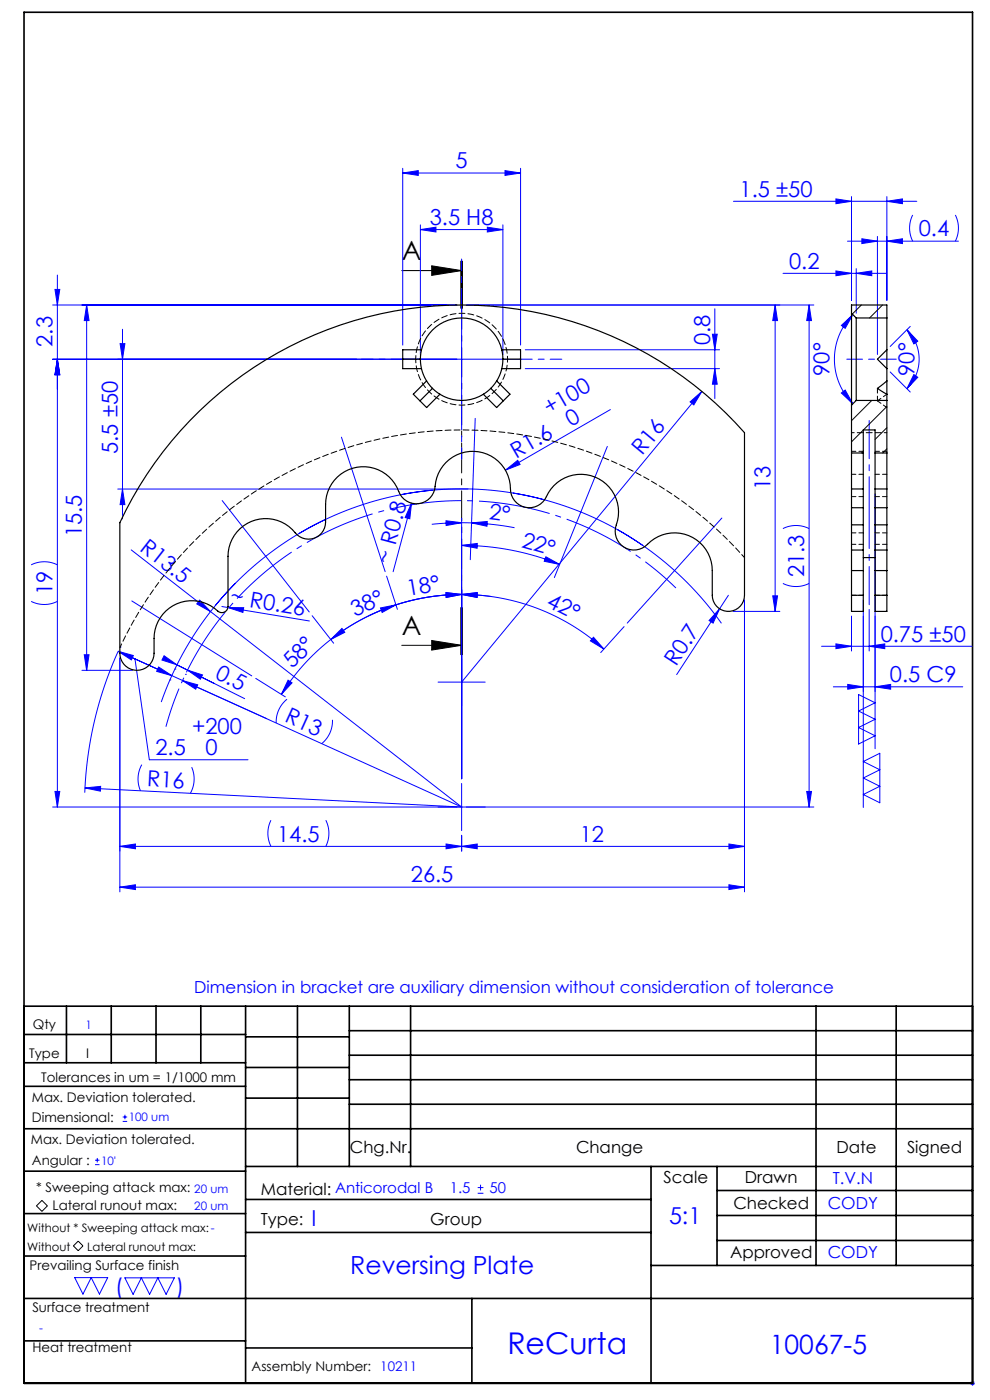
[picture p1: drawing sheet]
<svg xmlns="http://www.w3.org/2000/svg" width="210mm" height="297mm" viewBox="0 0 210 297" stroke-linecap="round" stroke-linejoin="round" font-family="sans-serif">
<g fill="none" stroke="#00f" stroke-width=".21">
<path d="M85.4 36.7l3.3-.5v1zM85.4 35.7v37.5M85.4 36.7h25M107.1 36.2l3.3 .5-3.3 .5zM110.4 35.7v37.5M12.2 58.4v112.8M89.2 48.7l3.3-.5v1zM89.2 47.7v27.5M89.2 48.7h17.5M103.4 48.2l3.3 .5-3.3 .5zM106.7 47.7v27.5M155.6 42.7h38.9"/>
<path d="M166.1 58h21.9M177.3 42.2l3.3 .5-3.3 .5zM177.3 57.5l3.3 .5-3.3 .5zM179.8 51.2h23.5M180.6 41.7v22M181.6 58l3.3-.5v1zM181.6 57v9.5M182.8 50.7l3.3 .5-3.3 .5zM186.1 50.2v25M188.1 42.7l3.3-.5v1zM188.1 51.2l3.3-.5v1zM188.1 41.7v22"/>
<path d="M193.6 45.6a6.2 6.2 0 0 0 0 5.6M202.6 45.6a6.2 6.2 0 0 1 0 5.6M11.2 76.2h99.2M11.2 64.7h85.7M11.7 61.4h1l-.5 3.3zM12.2 76.2l.5 3.3h-1zM18.4 64.7l.5 3.3h-1zM18.4 64.7v77.5M25.5 72.9h1l-.5 3.3zM26 69.9v40.2M97.9 63.7v25M111.4 74.2h41.2"/>
<path d="M111.4 78.2h41.2M151.1 70.9h1l-.5 3.3zM151.6 78.2l.5 3.3h-1zM151.6 65.5v19.1M164.4 64.7l.5 3.3h-1zM164.4 64.7v65M171.6 64.7v106.5M171.6 64.7l.5 3.3h-1zM172.6 64.7h-73.7M178.5 69l2.4-2.3-1.6 3zM180.9 66.7a13.4 13.4 0 0 0 0 19M188.8 78.9l4.3 4.3"/>
<path d="M192.4 69.9l2.3 2.5-.9 .6zM192.4 69.9a8.8 8.8 0 0 1 0 12.6M193.1 69.2l-4.3 4.3M193.8 79.5l.9 .5-2.3 2.5zM72.4 92.7l9.3 28.6M100.8 88.8l-1 29.9M107.2 99.7l2.6-2 .5 .8zM128.8 94.7l-11.2 27.8M129.5 86.9l-22.3 12.8M146.4 85.3l2.5-2.3-1.7 2.9zM148.9 83l-51 61.7M178.5 83.4l.8-.6 1.6 2.9z"/>
<path d="M6.6 119.8a6.2 6.2 0 0 1 5.6 0M25 103.7h74.3M26 103.7l.5 3.3h-1zM27.8 116.7l16.9 13M47.1 106.2l9.3 11.8M56.4 118l9.2 11.8M56.4 118a67.5 67.5 0 0 0-10.7 10.5M69.1 110.2a67.5 67.5 0 0 0-12.7 7.8M85.4 104.9a67.5 67.5 0 0 1 29.7 1M87.3 106.7l-.4 3.4-1-.3zM87.3 106.7l-3.9 14.6M91.7 104a67.5 67.5 0 0 0-28.3 9.2"/>
<path d="M94.6 110.5l3.3 .4-3.3 .6zM97.9 115.7l3.3-.4v1zM97.9 115.7a55.5 55.5 0 0 1 20.8 4M97.9 109.9v55.3M97.9 110.9h2.1M97.9 110.9l-6.3 .3M100 110.9l3.4-.3-.1 1zM100 110.9a60.3 60.3 0 0 1 9.1 1M108.8 104.6a67.5 67.5 0 0 1 27.6 11.1M115.8 118.1l2.9 1.6-3.3-.6zM130.9 112.3a67.5 67.5 0 0 1 22.1 19.9M153.1 109.9l-20 22.3"/>
<path d="M166.1 112.1a6.2 6.2 0 0 1 5.5 0M185.6 104.7v54.1M6.6 127.6a6.2 6.2 0 0 0 5.6 0M17.9 138.9h1l-.5 3.3zM25 138.3a80 80 0 0 0-7 29.9M25.1 138.2l3.2 .9-.4 .9zM25.1 138.2l31.5 14.3M25.1 138.2l11.3 5.1M25.4 139.6v49.6M25.5 137.3h.1M28 127.5l12.7 7.9M28.6 139.8l3.1 21.4h20.9"/>
<path d="M34.8 139.1l2.7 1.9-3.1-1zM40.7 135.4a67.5 67.5 0 0 0-6.5 13.5M40.7 135.4l12.7 8M42.4 127.3l2.3 2.4-3-1.6zM44.7 129.7l53.2 41.5M47.1 128.7l18.5 3M48.3 128.9h3.4l-.2 1zM50 123.7a67.5 67.5 0 0 0-9.3 11.7M66.2 130.6l4.6 5.9M70.2 135.7l2.3-2.4 .6 .8zM80.7 129l3.3-.7-2.9 1.6zM82 122.2l2.3 7.1"/>
<path d="M84 128.3l-3 1.1-2.9 1.3M94.6 125.7l3.3 .4-3.3 .6zM97.9 126.1l3.3-.4v1zM97.9 126.1a45.1 45.1 0 0 1 30.2 11.6M97.9 126.1a45.1 45.1 0 0 0-27.7 9.6M97.9 126.1a45.1 45.1 0 0 0-13.9 2.2M97.9 126.1l3.2 .1 3.1 .4M97.9 126.1a45.1 45.1 0 0 0-38.2 21.2M125.9 135.2l2.2 2.5-2.9-1.7zM132.4 132.9l-5 5.5M152.6 129.2l-1.3 3-.9-.6zM154.5 126.3l-11 16.8"/>
<path d="M155.5 129.7h9.9M157.9 127.3v61.9M163.9 126.4h1l-.5 3.3zM166.1 123.8a6.2 6.2 0 0 0 5.5 0M174.3 137.1h31.9M177.3 136.6l3.3 .5-3.3 .5zM180.6 130.7v7.4M183.1 127.3v44M184.4 137.1l3.3-.5v1zM184.4 129.3v8.8M17.4 142.2h10.7M33.6 141.5l2.8 1.8-3.2-.9z"/>
<path d="M36 144.2h.1M37.1 141.9h.1M37.5 141l14.4 7.2M38.7 144.4l3.2 .9-.4 .9zM38.7 144.4l59.2 26.8M39.3 143.1h.1M39.8 142.2l3.2 1-.5 .9zM54.2 143.9l6.3 3.9M60.9 148.3a6.2 6.2 0 0 0-2.3 5.1M61.1 144.3l.9 .6-2.3 2.4zM70.5 152.7a6.2 6.2 0 0 1-2.3 5.1M92.9 144.7h10"/>
<path d="M176.8 145.7h27.4M179.8 145.2l3.3 .5-3.3 .5zM182.1 147.3l3.5 1.8-3.5 1.7 3.5 1.8-3.5 1.7 3.5 1.8-3.5 1.7zM185.6 145.7l3.3-.5v1zM11.7 167.9h1l-.5 3.3zM18 167.2l3.3-.4v1zM18 167.2l79.9 4M25.4 179.6l3.3-.6v1.1zM30.1 162.2a6.2 6.2 0 0 0-.3 5.6M40.7 162.7a6.2 6.2 0 0 1-.3 5.6M57.5 174a6.2 6.2 0 0 0 0 5.6M69.1 174a6.2 6.2 0 0 1 0 5.6"/>
<path d="M94.6 179l3.3 .6-3.3 .5zM97.9 179.6l3.3-.6v1.1zM97.9 177.2v3.4M97.9 166.2v10M154.6 179l3.3 .6-3.3 .5zM157.9 179.6h-132.5M171.1 167.9h1l-.5 3.3zM172.6 171.2h-161.4M183.1 161.6l3.5-1.8v10.5l-3.5-1.7 3.5-1.8-3.5-1.7 3.5-1.8zM25.4 188.2l3.3-.5v1zM25.4 188.2h132.5M154.6 187.7l3.3 .5-3.3 .5z"/>
<path d="M26 237.9h1M26 237h1M26.5 236.5v.9M20.2 247.1h.9M20.2 246.1h.9M20.6 245.7v.9M101.3 253.1h1.2M101.3 251.9h1.2M101.9 251.3v1.2M15.8 271h7l-1.7 3.5-1.8-3.5-1.7 3.5zM26.5 271.1h10.5l-1.8 3.5-1.7-3.5-1.8 3.5-1.7-3.5-1.8 3.5zM205.8 293.5h1"/>
<path d="M205.9 293.1l.7 .7M206.3 293v1M206.6 293.1l-.7 .7"/>
</g>
<path d="M85.2 57.4h12.7M91.6 56.4l6.3 1-6.3 1zM97.7 55.4v10M97.9 55.4v10M98.1 55.4v10M85.2 136.9h12.7M91.6 135.9l6.3 1-6.3 1zM97.7 128.9v10M97.9 128.9v10M98.1 128.9v10zM8.9 254.7l1.2 1.1-1.2 1.2-1.2-1.2zM15.6 264.3l1-1 1 1-1 1z" fill="none" stroke="#000" stroke-width=".21"/>
<path d="M35.2 154.2a65 65 0 0 1 108.2-29.5" fill="none" stroke="#00f" stroke-width=".21" stroke-dasharray="15.2 1.3 1.3 1.3" stroke-dashoffset="6.7" stroke-linecap="butt"/>
<path d="M97.9 55.4v83.5" fill="none" stroke="#000" stroke-width=".21" stroke-dasharray="6.3 1.3 1.3 1.3" stroke-dashoffset="2.1"/>
<path d="M85.4 76.2h-8.7M97.9 63.7v-8.7M110.4 76.2h8.8M97.9 88.7v8.8" fill="none" stroke="#00f" stroke-width=".21" stroke-dasharray="15.2 1.3 1.3 1.3" stroke-dashoffset="12.8"/>
<path d="M190.1 76.2h-10.5" fill="none" stroke="#00f" stroke-width=".21" stroke-dasharray="15.2 1.3 1.3 1.3" stroke-dashoffset="11.9"/>
<path d="M184.4 128.3v-39.1" fill="none" stroke="#00f" stroke-width=".21" stroke-dasharray="15.2 1.3 1.3 1.3" stroke-dashoffset="7.1"/>
<g fill="none" stroke="#000" stroke-width=".35">
<path d="M5.1 2.6h201.2v290.9h-201.2zM5.1 213.5h201.2M5.1 219.5h47M14.1 213.5v12M23.6 213.5v12M33.1 213.5v12M42.6 213.5v12M52.1 213.5v80M52.1 220h22M63.1 213.5v34M74.1 218.7h132.2M74.1 213.5v34"/>
<path d="M87.1 213.5v34M173.1 213.5v55M190.1 213.5v55M5.1 239.5h201.2M5.1 230.5h47M5.1 225.5h47M52.1 226.5h22M52.1 233h22M74.1 223.9h132.2M74.1 229.1h132.2M74.1 234.3h132.2M5.1 257.5h47"/>
<path d="M5.1 248.5h47M52.1 247.5h154.2M52.1 254.5h86M138.1 247.5v46M152.1 247.5v21M152.1 252.6h54.2M152.1 257.9h54.2M5.1 275.5h201.2M5.1 266.5h47M52.1 261.5h86M100.1 275.5v18M138.1 268.5h68.2"/>
<path d="M152.1 263.2h54.2M5.1 284.5h47M52.1 286h48"/>
</g>
<path d="M91.6 56.4l6.3 1-6.3 1zM91.6 135.9l6.3 1-6.3 1z" fill="#000"/>
<g fill="#00f">
<path d="M38.7 144.4l3.2 .9-.4 .9z"/>
<path d="M42.4 127.3l2.3 2.4-3-1.6z"/>
<path d="M18 167.2l3.3-.4v1z"/>
<path d="M107.2 99.7l2.6-2 .5 .8z"/>
<path d="M146.4 85.3l2.5-2.3-1.7 2.9z"/>
<path d="M152.6 129.2l-1.3 3-.9-.6z"/>
<path d="M87.3 106.7l-.4 3.4-1-.3z"/>
<path d="M48.3 128.9h3.4l-.2 1z"/>
<path d="M34.8 139.1l2.7 1.9-3.1-1zM39.8 142.2l3.2 1-.5 .9z"/>
<path d="M94.6 125.7l3.3 .4-3.3 .6zM70.2 135.7l2.3-2.4 .6 .8z"/>
<path d="M171.1 167.9h1l-.5 3.3zM171.6 64.7l.5 3.3h-1z"/>
<path d="M125.9 135.2l2.2 2.5-2.9-1.7zM97.9 126.1l3.3-.4v1z"/>
<path d="M115.8 118.1l2.9 1.6-3.3-.6zM97.9 115.7l3.3-.4v1z"/>
<path d="M100 110.9l3.4-.3-.1 1zM94.6 110.5l3.3 .4-3.3 .6z"/>
<path d="M85.4 36.7l3.3-.5v1zM107.1 36.2l3.3 .5-3.3 .5zM89.2 48.7l3.3-.5v1zM103.4 48.2l3.3 .5-3.3 .5zM25.1 138.2l3.2 .9-.4 .9zM33.6 141.5l2.8 1.8-3.2-.9zM25.4 179.6l3.3-.6v1.1zM94.6 179l3.3 .6-3.3 .5z"/>
<path d="M25.4 188.2l3.3-.5v1zM154.6 187.7l3.3 .5-3.3 .5z"/>
<path d="M154.6 179l3.3 .6-3.3 .5zM97.9 179.6l3.3-.6v1.1z"/>
<path d="M97.9 126.1l3.3-.4v1zM80.7 129l3.3-.7-2.9 1.6z"/>
<path d="M94.6 125.7l3.3 .4-3.3 .6zM61.1 144.3l.9 .6-2.3 2.4z"/>
<path d="M178.5 69l2.4-2.3-1.6 3zM178.5 83.4l.8-.6 1.6 2.9z"/>
<path d="M26 103.7l.5 3.3h-1zM25.5 72.9h1l-.5 3.3z"/>
<path d="M193.8 79.5l.9 .5-2.3 2.5zM192.4 69.9l2.3 2.5-.9 .6z"/>
<path d="M18.4 64.7l.5 3.3h-1zM17.9 138.9h1l-.5 3.3zM164.4 64.7l.5 3.3h-1zM163.9 126.4h1l-.5 3.3zM151.1 70.9h1l-.5 3.3zM151.6 78.2l.5 3.3h-1zM11.7 61.4h1l-.5 3.3zM12.2 76.2l.5 3.3h-1zM12.2 76.2l.5 3.3h-1zM11.7 167.9h1l-.5 3.3z"/>
<path d="M179.8 145.2l3.3 .5-3.3 .5zM185.6 145.7l3.3-.5v1z"/>
<path d="M177.3 42.2l3.3 .5-3.3 .5zM188.1 42.7l3.3-.5v1zM177.3 57.5l3.3 .5-3.3 .5zM181.6 58l3.3-.5v1zM182.8 50.7l3.3 .5-3.3 .5zM188.1 51.2l3.3-.5v1zM177.3 136.6l3.3 .5-3.3 .5zM184.4 137.1l3.3-.5v1z"/>
</g>
<g fill="none" stroke="#000" stroke-width=".25">
<path d="M85.4 76.2h3.8M89.2 76.2l.2 2M89.4 74.2a8.7 8.7 0 0 1 8.5-6.7 8.7 8.7 0 0 1 8.5 6.7M89.4 78.2l.4 1.4 .7 1.2M89.4 74.2l-.2 2M89.4 74.2h-4v4h4M106.4 78.2l-.4 1.4-.6 1.2M106.4 74.2l.3 2M106.4 74.2h4v4h-4M106.7 76.2l-.3 2M106.7 76.2h3.7M180.6 66.5v19.5"/>
<path d="M180.6 66.5l1 1M180.6 66.5v-1.8h7.5v2.8M181.6 67.5v17.5M181.6 67.5h6.5M188.1 67.5v6.7M188.1 74.2l-2 2 2 2M188.1 78.2v2.6M188.1 74.2v4M42.4 87.1a80 80 0 0 1 115.5 4.7v34.5a3.4 3.4 0 0 1-3.4 3.4 3.4 3.4 0 0 1-3.4-3.4v-5.3a8.1 8.1 0 0 0-5.3-7.5 8.1 8.1 0 0 0-9 2.4 4 4 0 0 1-4.7 0 4 4 0 0 1-1.4-4.6 8 8 0 0 0-4.8-10.2 8 8 0 0 0-10.3 4.8 4 4 0 0 1-4.5 1.6 4 4 0 0 1-2.8-3.8 8 8 0 0 0-8.1-8 8 8 0 0 0-8 8.1 4 4 0 0 1-3.7 3.1 4 4 0 0 1-3.9-2.6 8 8 0 0 0-8.9-5.2 8 8 0 0 0-6.6 7.9v3.8a3.6 3.6 0 0 1-2.5 3.4 3.6 3.6 0 0 1-4-1.2 8 8 0 0 0-8.9-2.5 8 8 0 0 0-5.3 7.5v10.7a1.3 1.3 0 0 1-.8 1.2 1.3 1.3 0 0 1-1.4-.3 8 8 0 0 0-8.7-1.5 8 8 0 0 0-4.8 7.3v3.2a3.6 3.6 0 0 1-3.6 3.6 3.6 3.6 0 0 1-3.7-3.6v-27.7a80 80 0 0 1 17-23.8zM90.5 80.8l1.2 1.6M90.5 80.8l-2.8 2.8 2.8 2.9 2.8-2.9M91.7 82.4l1.6 1.2"/>
<path d="M91.7 82.4l-2.6 2.6M93.3 83.6a8.7 8.7 0 0 0 9.2 0M104.1 82.4l-1.6 1.2M104.1 82.4l2.7 2.6M105.4 80.8l-1.3 1.6M105.4 80.8l2.8 2.8-2.9 2.9-2.8-2.9M180.6 96.1v7.6M180.6 86v10.1M180.6 96.1h2.5M181.6 85l-1 1M181.6 85h6.5M183.1 96.1v7.6"/>
<path d="M183.1 96.1v-4.9h2.5v4.9M185.6 96.1v7.6M185.6 96.1h2.5M188.1 80.8l-2 1.6 2 1.2M188.1 83.6v1.4M188.1 96.1v7.6M188.1 80.8v2.8M188.1 85v11.1M188.1 83.6h.1M180.6 103.7v4M180.6 107.7v3.6M180.6 111.3v5.4"/>
<path d="M180.6 116.7v4.3M180.6 107.7h2.5M180.6 116.7h2.5M180.6 103.7h2.5M180.6 111.3h2.5M183.1 103.7v4M183.1 107.7v3.6M183.1 111.3v5.4M183.1 116.7v4.3M183.1 118.3h2.5M185.6 103.7v4M185.6 107.7v3.6"/>
<path d="M185.6 111.3v5.4M185.6 116.7v4.3M185.6 107.7h2.5M185.6 116.7h2.5M185.6 103.7h2.5M185.6 111.3h2.5M188.1 103.7v4M188.1 107.7v3.6M188.1 111.3v5.4M188.1 116.7v4.3M180.6 126.3v3.4h2.5v-3.4M180.6 121v5.3"/>
<path d="M180.6 121h2.5M180.6 126.3h2.5M183.1 121v5.3M185.6 126.3v3.4h2.5v-3.4M185.6 121v5.3M185.6 121h2.5M185.6 126.3h2.5M188.1 121v5.3"/>
</g>
<path d="M186.1 85l2 1.5M188.1 83.6l-2 1.4M157.9 118.3a80 80 0 0 0-132.5 19.1" fill="none" stroke="#000" stroke-width=".21" stroke-dasharray="1.3 .6" stroke-dashoffset=".4"/>
<path d="M88.2 76.2a9.8 9.8 0 0 0 14.3 8.6 9.8 9.8 0 0 0 .9-16.7 9.8 9.8 0 0 0-15.2 7.1v1" fill="none" stroke="#000" stroke-width=".21" stroke-dasharray="1.3 .6" stroke-dashoffset=".5"/>
<path d="M182.7 64.7l-1.9 1.9M187.2 64.7l-2.7 2.8M183.1 95.7l-.4 .4M184.9 85l-4.3 4.2M188.1 86.2l-7.5 7.5M188.1 90.7l-2.5 2.5M188.1 95.2l-.9 .9" fill="none" stroke="#000" stroke-width=".21"/>
<path d="M180.6 91.8h7.5" fill="none" stroke="#000" stroke-width=".21" stroke-dasharray="1.3 .6" stroke-dashoffset=".7"/>
<g fill="none" stroke="#000" stroke-width=".21" stroke-dasharray="1.3 .6" stroke-dashoffset=".3">
<path d="M183.1 95.7h-2.5M186.1 85v-2.6M188.1 95.7h-2.5M180.6 105.4h2.5M180.6 115.5h2.5M183.1 100.6h-2.5M183.1 113h-2.5M185.6 105.4h2.5M185.6 115.5h2.5M188.1 100.6h-2.5M188.1 113h-2.5M180.6 126.3h2.5"/>
<path d="M185.6 126.3h2.5"/>
</g>
<path d="M188.1 83.6h.1" fill="none" stroke="#000" stroke-width=".21" stroke-dasharray="1.3 .6"/>
<text font-size="6.3" fill="#00f" x="107.6" y="287.3">ReCurta</text>
<g font-size="5.6">
<text x="85.2" y="55.2">A</text>
<text x="85.2" y="134.7">A</text>
</g>
<text font-size="5.6" fill="#00f" x="163.3" y="287.2">10067-5</text>
<text font-size="5.3" fill="#00f" x="74.3" y="270.3">Reversing Plate</text>
<text font-size="4.9" fill="#00f" x="141.9" y="259.7">5:1</text>
<g font-size="4.7" fill="#00f">
<text x="96.6" y="35.7">5</text>
<text x="156.9" y="41.7">1.5 ±50</text>
<text x="91.2" y="47.7">3.5 H8</text>
<text x="194.9" y="50.2">0.4</text>
<text x="167.4" y="57">0.2</text>
<text x="11.2" y="73.6" transform="rotate(-90 11.2 73.6)">2.3</text>
<text x="150.6" y="73.3" transform="rotate(-90 150.6 73.3)">0.8</text>
<text x="176" y="79.7" transform="rotate(-90 176 79.7)">90°</text>
<text x="194" y="79.7" transform="rotate(-90 194 79.7)">90°</text>
<text x="116.5" y="88.1" transform="rotate(-30 116.5 88.1)">+100</text>
<text x="121.2" y="90.6" transform="rotate(-30 121.2 90.6)">0</text>
<text x="25" y="96.3" transform="rotate(-90 25 96.3)">5.5 ±50</text>
<text x="109.5" y="97.3" transform="rotate(-30 109.5 97.3)">R1.6</text>
<text x="136.2" y="96.8" transform="rotate(-50 136.2 96.8)">R16</text>
<text x="163.4" y="104" transform="rotate(-90 163.4 104)">13</text>
<text x="17.4" y="114" transform="rotate(-90 17.4 114)">15.5</text>
<text x="103.6" y="110.1" transform="rotate(7 103.6 110.1)">2°</text>
<text x="29.5" y="116.7" transform="rotate(38 29.5 116.7)">R13.5</text>
<text x="82.8" y="119.8" transform="rotate(-75 82.8 119.8)">~ R0.8</text>
<text x="110.5" y="116" transform="rotate(16 110.5 116)">22°</text>
<text x="170.6" y="122.5" transform="rotate(-90 170.6 122.5)">21.3</text>
<text x="11.2" y="126.3" transform="rotate(-90 11.2 126.3)">19</text>
<text x="48.7" y="128" transform="rotate(9 48.7 128)">~ R0.26</text>
<text x="75.4" y="130.8" transform="rotate(-25 75.4 130.8)">38°</text>
<text x="86.6" y="126.4" transform="rotate(-10 86.6 126.4)">18°</text>
<text x="115.7" y="128.5" transform="rotate(27 115.7 128.5)">42°</text>
<text x="186.8" y="136.1">0.75 ±50</text>
<text x="45.4" y="143.8" transform="rotate(27 45.4 143.8)">0.5</text>
<text x="62.1" y="142" transform="rotate(-46 62.1 142)">58°</text>
<text x="143.4" y="141.5" transform="rotate(-57 143.4 141.5)">R0.7</text>
<text x="188.8" y="144.7">0.5 C9</text>
<text x="40.7" y="155.6">+200</text>
<text x="60.2" y="153" transform="rotate(24 60.2 153)">R13</text>
<text x="33" y="160.1">2.5</text>
<text x="43.6" y="160.2">0</text>
<text x="31.1" y="166.8" transform="rotate(3 31.1 166.8)">R16</text>
<text x="58.8" y="178.5">14.5</text>
<text x="123" y="178.5">12</text>
<text x="87.1" y="187.2">26.5</text>
<text x="66.1" y="260">I</text>
<text x="24.4" y="274.6">(</text>
<text x="37.3" y="274.6">)</text>
</g>
<g font-size="3.5" fill="#00f">
<text x="41.2" y="210.6">Dimension in bracket are auxiliary dimension without consideration of tolerance</text>
<text x="176.6" y="251.1">T.V.N</text>
<text x="175.6" y="256.6">CODY</text>
<text x="175.6" y="267">CODY</text>
</g>
<g font-size="3.5">
<text x="74.2" y="244.7">Chg.Nr.</text>
<text x="122.2" y="244.7">Change</text>
<text x="177.4" y="244.7">Date</text>
<text x="192.4" y="244.7">Signed</text>
<text x="140.8" y="250.9">Scale</text>
<text x="158" y="250.9">Drawn</text>
<text x="55.3" y="253.5">Material: Anticorodal B</text>
<text x="155.6" y="256.4">Checked</text>
<text x="55.3" y="259.8">Type:</text>
<text x="91.3" y="259.8">Group</text>
<text x="154.9" y="266.9">Approved</text>
</g>
<g font-size="3.2" fill="#00f">
<text x="95.4" y="253.1">1.5</text>
<text x="103.8" y="253.1">50</text>
</g>
<g font-size="2.8">
<text x="7" y="218.4">Qty</text>
<text x="6.2" y="224.5">Type</text>
<text x="18.2" y="224.5">I</text>
<text x="6.8" y="233.7">Max. Deviation tolerated.</text>
<text x="8.8" y="229.4">Tolerances in um = 1/1000 mm</text>
<text x="6.8" y="238.1">Dimensional:</text>
<text x="6.6" y="242.8">Max. Deviation tolerated.</text>
<text x="6.8" y="247.1">Angular :</text>
<text x="7.6" y="252.9">* Sweeping attack max:</text>
<text x="11.2" y="256.7">Lateral runout max:</text>
<text x="6.3" y="269.5">Prevailing Surface finish</text>
<text x="6.9" y="278.3">Surface treatment</text>
<text x="6.9" y="286.7">Heat treatment</text>
<text x="53.4" y="290.9">Assembly Number: 10211</text>
</g>
<g font-size="2.5" fill="#00f">
<text x="18.1" y="218.3">1</text>
<text x="27.3" y="237.9">100 um</text>
<text x="21.4" y="247.1">10'</text>
<text x="41.2" y="253.1">20 um</text>
<text x="41.2" y="256.6">20 um</text>
<text x="8.3" y="282.6">-</text>
</g>
<g font-size="2.5">
<text x="5.8" y="261.4">Without * Sweeping attack max:-</text>
<text x="5.8" y="265.4">Without</text>
<text x="18.5" y="265.3">Lateral runout max:</text>
</g>
</svg>
